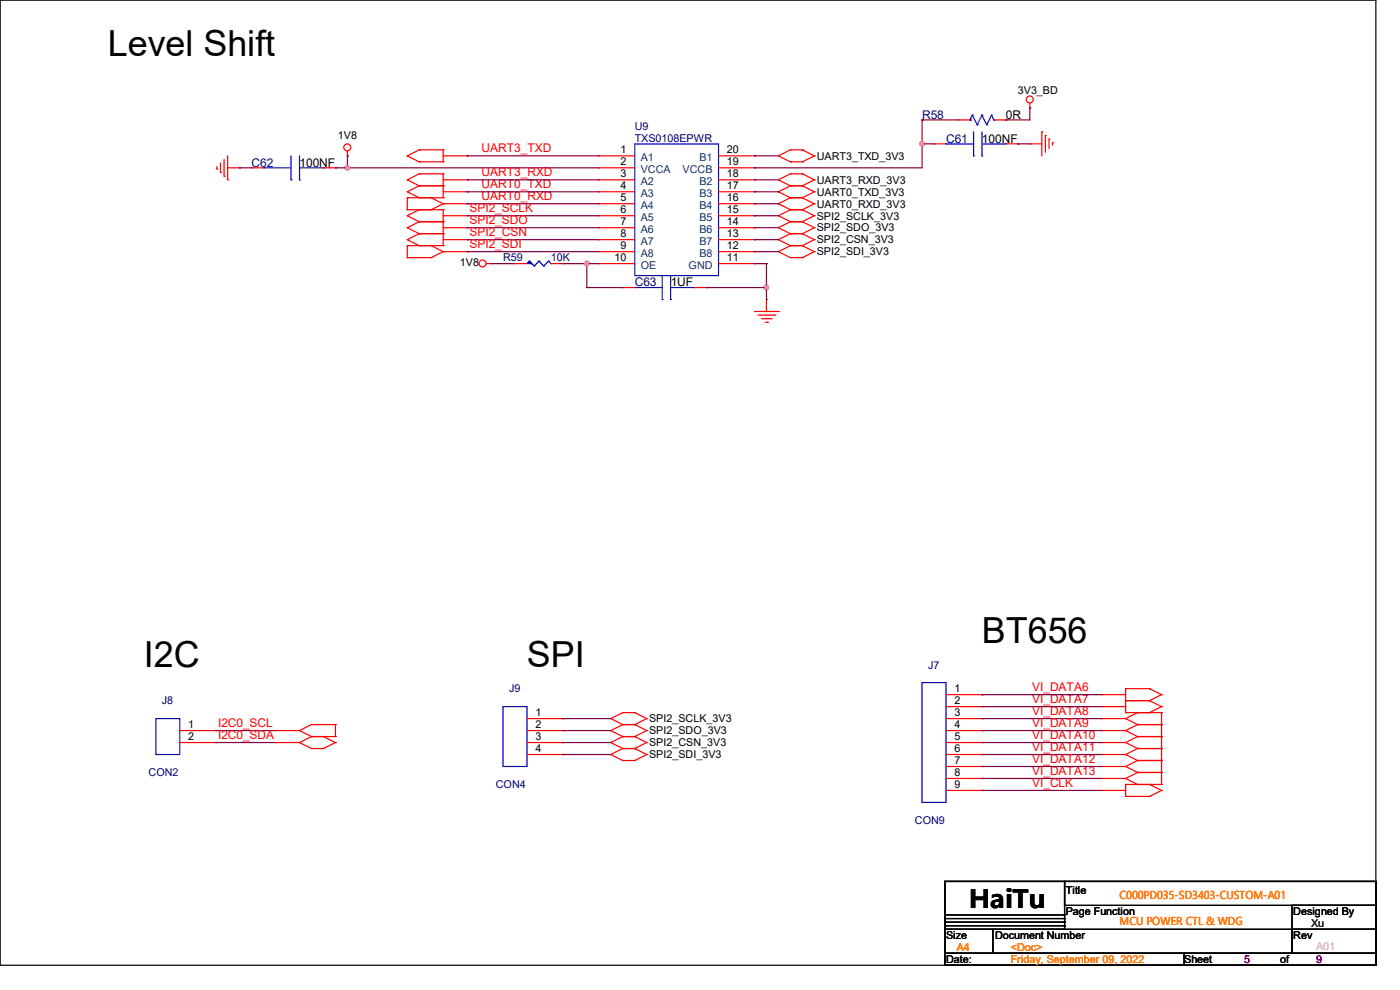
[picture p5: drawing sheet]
<svg xmlns="http://www.w3.org/2000/svg" width="297mm" height="210mm" viewBox="0 0 297 210" stroke-linecap="round" stroke-linejoin="round" font-family="sans-serif">
<g fill="none" stroke="#000" stroke-width=".25">
<path d="M0 0h291.9v204.8h-291.9zM200.4 187h25.4v10.1h-25.4zM200.4 197.1h10.2v5.1h-10.2zM200.4 187h91.5v17.8h-91.5zM200.4 194.1h25.4M200.4 194.9h25.4M200.4 195.6h25.4M200.4 196.4h25.4M210.6 197.1h63.5v5.1h-63.5zM225.8 187h66.1v5.1h-66.1zM225.8 194.1h.1M225.8 194.9h.1"/>
<path d="M225.8 195.6h.1M225.8 196.4h.1M274.1 197.1h17.8v5.1h-17.8zM274.1 192.1h17.8v5h-17.8zM200.4 202.2h50.8v2.6h-50.8zM251.2 202.2h40.7v2.6h-40.7z"/>
</g>
<g fill="none" stroke="#f00" stroke-width=".25">
<path d="M46 35.9h.1M46 35.3v.6M46.8 36.6h.1M46.8 34.6v2M47.5 37.4h.1M47.5 33.8v3.6M48.3 38.1h.1M48.3 35.6h2.5M48.3 33.1v5M50.8 35.6h.1M53.4 35.6h.1M53.4 35.6h2.5"/>
<path d="M68.6 35.6h2.6M71.2 35.6h.1M73.7 33.1h.1M73.7 32v1.1M86.4 33.1h.1M86.4 38.1h.1M86.4 33.1l2.5 1.2M86.4 38.1l2.5 1.3M88.9 39.4h.1M88.9 31.8h.1M88.9 34.3h.1M88.9 36.9h.1"/>
<path d="M88.9 36.9h5.1M88.9 39.4h5.1M88.9 31.8h5.1M88.9 34.3h5.1M88.9 39.4l-2.5 1.3M88.9 31.8l-2.5 1.3M88.9 36.9l-2.5 1.2M94 39.4h.1M94 34.3h.1M94 31.8h.1M94 36.9h.1M94 31.8v2.5"/>
<path d="M94 36.9v5.1M94 33.1h5.1M94 38.1h5.1M99.1 33.1h.1M99.1 38.1h.1M127 33.1h.1M127 35.6h.1M127 38.1h.1M127 35.6h7.7M127 33.1h7.7M127 38.1h7.7M152.4 35.6h7.7"/>
<path d="M152.4 33.1h7.7M152.4 38.1h7.7M160.1 38.1h.1M160.1 35.6h.1M160.1 33.1h.1M165.1 38.1h.1M165.1 33.1h.1M165.1 38.1l2.6 1.3M165.1 33.1l2.6 1.2M167.7 36.9h.1M167.7 39.4h.1M167.7 31.8h.1"/>
<path d="M167.7 34.3h.1M167.7 36.9l-2.6 1.2M167.7 36.9h2.5M167.7 39.4h2.5M167.7 31.8l-2.6 1.3M167.7 31.8h2.5M167.7 34.3h2.5M167.7 39.4l-2.6 1.3M170.2 36.9h.1M170.2 39.4h.1M170.2 31.8h.1M170.2 34.3h.1"/>
<path d="M170.2 36.9l2.6 1.2M170.2 31.8l2.6 1.3M170.2 39.4l2.6 1.3M172.8 38.1h.1M172.8 33.1h.1M172.8 38.1l-2.6 1.3M172.8 33.1l-2.6 1.2M198.2 30.5h.1M198.2 30.5h2.5M203.2 25.4h.1M203.2 25.4h2.6M210.9 25.4h2.5"/>
<path d="M213.4 25.4h.1M213.4 30.5h2.5M215.9 30.5h.1M218.5 30.5h.1M218.5 22.9h.1M218.5 30.5h2.5M218.5 21.9v1M221 28h.1M221 28v5.1M221.8 28.7h.1M221.8 28.7v3.6M222.5 29.5h.1"/>
<path d="M222.5 29.5v2M223.3 30.3h.1M223.3 30.3v.5M86.4 44.5h.1M86.4 42h.1M86.4 40.7h.1M86.4 45.8h.1M86.4 48.3h.1M86.4 54.7h.1M86.4 52.1h.1M86.4 50.8h.1M86.4 42h7.6"/>
<path d="M86.4 44.5h7.6M86.4 52.1h7.6M86.4 54.7h5.1M86.4 42v2.5M86.4 52.1v2.6M86.4 40.7l2.5 1.3M86.4 45.8l2.5 1.2M86.4 48.3l2.5 1.3M86.4 50.8l2.5 1.3M88.9 42h.1M88.9 44.5h.1M88.9 47h.1"/>
<path d="M88.9 49.6h.1M88.9 52.1h.1M88.9 47h5.1M88.9 49.6h5.1M88.9 44.5l-2.5 1.3M88.9 47l-2.5 1.3M88.9 49.6l-2.5 1.2M91.5 42h.1M91.5 44.5h.1M91.5 52.1h.1M91.5 54.7h.1M91.5 42l2.5 1.2"/>
<path d="M91.5 52.1l2.5 1.3M94 43.2h.1M94 42h.1M94 47h.1M94 44.5h.1M94 49.6h.1M94 53.4h.1M94 52.1h.1M94 43.2h5.1M94 43.2l-2.5 1.3M94 40.7h5.1M94 44.5v7.6"/>
<path d="M94 45.8h5.1M94 48.3h5.1M94 53.4h5.1M94 53.4l-2.5 1.3M94 50.8h5.1M99.1 43.2h.1M99.1 40.7h.1M99.1 45.8h.1M99.1 48.3h.1M99.1 53.4h.1M99.1 50.8h.1M103.2 55.9h1"/>
<path d="M104.2 55.9h.1M109.3 55.9h.1M109.3 55.9h2.5M116.9 55.9h2.5M119.4 55.9h.1M127 40.7h.1M127 43.2h.1M127 45.8h.1M127 48.3h.1M127 55.9h.1M127 50.8h.1M127 53.4h.1"/>
<path d="M127 55.9h7.7M127 43.2h7.7M127 40.7h7.7M127 45.8h7.7M127 48.3h7.7M127 53.4h7.7M127 50.8h7.7M152.4 55.9h7.7M152.4 43.2h7.7M152.4 40.7h7.7M152.4 45.8h7.7M152.4 48.3h7.7"/>
<path d="M152.4 53.4h7.7M152.4 50.8h7.7M160.1 55.9h.1M160.1 48.3h.1M160.1 45.8h.1M160.1 43.2h.1M160.1 40.7h.1M160.1 50.8h.1M160.1 53.4h.1M165.1 40.7h.1M165.1 43.2h.1M165.1 45.8h.1"/>
<path d="M165.1 48.3h.1M165.1 50.8h.1M165.1 53.4h.1M165.1 40.7l2.6 1.3M165.1 43.2l2.6 1.3M165.1 45.8l2.6 1.2M165.1 48.3l2.6 1.3M165.1 50.8l2.6 1.3M165.1 53.4l2.6 1.3M167.7 42h.1M167.7 44.5h.1M167.7 47h.1"/>
<path d="M167.7 49.6h.1M167.7 52.1h.1M167.7 54.7h.1M167.7 42h2.5M167.7 42l-2.6 1.2M167.7 44.5h2.5M167.7 44.5l-2.6 1.3M167.7 47h2.5M167.7 47l-2.6 1.3M167.7 49.6h2.5M167.7 49.6l-2.6 1.2M167.7 52.1h2.5"/>
<path d="M167.7 52.1l-2.6 1.3M167.7 54.7h2.5M170.2 42h.1M170.2 44.5h.1M170.2 47h.1M170.2 49.6h.1M170.2 52.1h.1M170.2 54.7h.1M170.2 42l2.6 1.2M170.2 44.5l2.6 1.3M170.2 47l2.6 1.3M170.2 49.6l2.6 1.2"/>
<path d="M170.2 52.1l2.6 1.3M172.8 40.7h.1M172.8 43.2h.1M172.8 45.8h.1M172.8 48.3h.1M172.8 50.8h.1M172.8 53.4h.1M172.8 40.7l-2.6 1.3M172.8 43.2l-2.6 1.3M172.8 45.8l-2.6 1.2M172.8 48.3l-2.6 1.3M172.8 50.8l-2.6 1.3"/>
<path d="M172.8 53.4l-2.6 1.3M132.1 61h.1M132.1 61h2.6M147.4 61h2.5M149.9 61h.1M160.1 66.1h5M160.8 66.8h3.6M161.6 67.6h2M162.3 68.4h.6M162.6 63.5h.1M162.6 63.5v2.6M162.9 68.4h.1"/>
<path d="M163.6 67.6h.1M164.4 66.8h.1M165.1 66.1h.1M38.1 155h7.7M38.1 157.5h7.7M45.8 155h.1M45.8 157.5h.1M58.5 155h.1M58.5 157.5h.1M58.5 155h5M58.5 157.5h5M63.5 155h.1"/>
<path d="M63.5 157.5h.1M63.5 155l2.6 1.3M63.5 157.5l2.6 1.3M66.1 153.7h.1M66.1 156.3h.1M66.1 158.8h.1M66.1 153.7h5.1M66.1 156.3h5.1M66.1 158.8h2.5M66.1 153.7l-2.6 1.3M66.1 156.3l-2.6 1.2M68.6 156.3h.1"/>
<path d="M68.6 158.8h.1M68.6 156.3l2.6 1.2M71.2 156.3h.1M71.2 153.7h.1M71.2 157.5h.1M71.2 153.7v2.6M71.2 157.5l-2.6 1.3M111.8 155h7.6M111.8 157.5h7.6M111.8 152.4h7.6M119.4 152.4h.1M119.4 155h.1"/>
<path d="M119.4 157.5h.1M129.6 152.4h.1M129.6 155h.1M129.6 157.5h.1M129.6 152.4l2.5 1.3M129.6 155l2.5 1.3M129.6 157.5l2.5 1.3M132.1 151.2h.1M132.1 153.7h.1M132.1 156.3h.1M132.1 158.8h.1M132.1 151.2l-2.5 1.2"/>
<path d="M132.1 151.2h2.6M132.1 153.7h2.6M132.1 153.7l-2.5 1.3M132.1 156.3h2.6M132.1 156.3l-2.5 1.2M132.1 158.8h2.6M132.1 158.8l-2.5 1.3M134.7 151.2h.1M134.7 153.7h.1M134.7 156.3h.1M134.7 158.8h.1M134.7 151.2l2.5 1.2"/>
<path d="M134.7 153.7l2.5 1.3M134.7 156.3l2.5 1.2M134.7 158.8l2.5 1.3M137.2 152.4h.1M137.2 155h.1M137.2 157.5h.1M137.2 152.4l-2.5 1.3M137.2 155l-2.5 1.3M137.2 157.5l-2.5 1.3M200.7 155h7.6M200.7 157.5h7.6M200.7 152.4h7.6"/>
<path d="M200.7 149.9h7.6M200.7 147.4h7.6M208.3 147.4h.1M208.3 149.9h.1M208.3 152.4h.1M208.3 155h.1M208.3 157.5h.1M233.7 157.5h.1M233.7 152.4h.1M233.7 155h.1M233.7 149.9h.1M233.7 147.4h.1"/>
<path d="M233.7 155h5.1M233.7 157.5h5.1M233.7 152.4h5.1M233.7 149.9h5.1M233.7 147.4h5.1M238.8 157.5h.1M238.8 152.4h.1M238.8 155h.1M238.8 151.2h.1M238.8 148.6h.1M238.8 146.1h.1M238.8 151.2h7.6"/>
<path d="M238.8 157.5l2.5 1.3M238.8 152.4l2.5 1.3M238.8 155l2.5 1.3M238.8 146.1v5.1M238.8 148.6h5.1M238.8 146.1h5.1M241.3 158.8h.1M241.3 156.3h.1M241.3 151.2h.1M241.3 153.7h.1M241.3 153.7h5.1M241.3 156.3h5.1"/>
<path d="M241.3 158.8h5.1M241.3 158.8l-2.5 1.3M241.3 156.3l-2.5 1.2M241.3 151.2l-2.5 1.2M241.3 153.7l-2.5 1.3M243.9 148.6h.1M243.9 151.2h.1M243.9 146.1h.1M243.9 148.6l2.5 1.3M243.9 146.1l2.5 1.3M246.4 158.8h.1M246.4 156.3h.1"/>
<path d="M246.4 153.7h.1M246.4 151.2h.1M246.4 149.9h.1M246.4 147.4h.1M246.4 151.2v15.2M246.4 149.9l-2.5 1.3M246.4 147.4l-2.5 1.2M111.8 160.1h7.6M119.4 160.1h.1M129.6 160.1h.1M129.6 160.1l2.5 1.2M132.1 161.3h.1"/>
<path d="M132.1 161.3h2.6M134.7 161.3h.1M137.2 160.1h.1M137.2 160.1l-2.5 1.2M200.7 160.1h7.6M200.7 165.1h7.6M200.7 162.6h7.6M200.7 167.7h7.6M208.3 160.1h.1M208.3 162.6h.1M208.3 165.1h.1M208.3 167.7h.1"/>
<path d="M233.7 160.1h.1M233.7 165.1h.1M233.7 162.6h.1M233.7 167.7h.1M233.7 160.1h5.1M233.7 165.1h5.1M233.7 162.6h5.1M233.7 167.7h5.1M238.8 160.1h.1M238.8 165.1h.1M238.8 162.6h.1M238.8 169h.1"/>
<path d="M238.8 166.4h.1M238.8 160.1l2.5 1.2M238.8 166.4h7.6M238.8 165.1l2.5 1.3M238.8 162.6l2.5 1.3M238.8 166.4v2.6M238.8 169h5.1M241.3 161.3h.1M241.3 163.9h.1M241.3 166.4h.1M241.3 161.3h5.1M241.3 163.9h5.1"/>
<path d="M241.3 163.9l-2.5 1.2M241.3 161.3l-2.5 1.3M243.9 166.4h.1M243.9 169h.1M243.9 166.4l2.5 1.3M246.4 161.3h.1M246.4 166.4h.1M246.4 163.9h.1M246.4 167.7h.1M246.4 167.7l-2.5 1.3"/>
<circle cx="73.7" cy="31.3" r=".74"/>
<circle cx="218.5" cy="21.1" r=".74"/>
<circle cx="102.4" cy="55.9" r=".74"/>
</g>
<g fill="none" stroke="#00f" stroke-width=".25">
<path d="M55.9 35.6h.1M55.9 35.6h5.9M61.8 38.1h.1M61.8 33.1v5M63.5 38.1h.1M63.5 33.1v5M63.5 35.6h5.1M68.6 35.6h.1M134.7 30.5h17.7v28h-17.7zM200.7 30.5h.1M200.7 30.5h5.8M205.8 25.4h.1"/>
<path d="M206.3 24.4h.1M206.3 24.4l1 2.1M206.3 24.4l-.5 1M206.5 33.1h.1M206.5 28v5.1M207.3 26.5h.1M208.3 33.1h.1M208.3 24.4h.1M208.3 28v5.1M208.3 30.5h5.1M208.3 24.4l1 2.1M208.3 24.4l-1 2.1"/>
<path d="M209.3 26.5h.1M210.4 24.4h.1M210.4 24.4l-1.1 2.1M210.4 24.4l.5 1M210.9 25.4h.1M213.4 30.5h.1M112.3 55.4h.1M112.3 55.4l-.5 .5M112.3 55.4l1 1M113.3 56.4h.1M114.3 55.4h.1M114.3 55.4l-1 1"/>
<path d="M114.3 55.4l1.1 1M115.4 56.4h.1M116.4 55.4h.1M116.4 55.4l-1 1M116.4 55.4l.5 .5M116.9 55.9h.1M140.5 58.5v5M142.3 58.5v5M134.7 61h.1M134.7 61h5.8M140.5 63.5h.1M142.3 63.5h.1"/>
<path d="M142.3 61h5.1M147.4 61h.1M33.1 152.4h5v7.7h-5zM106.7 149.9h5.1v12.7h-5.1zM195.6 144.8h5.1v25.4h-5.1z"/>
</g>
<path d="M111.8 55.9l.5-.5 .5 .5-.5-.5 .5 .5z" fill-rule="evenodd" fill="#00f" stroke="#00f" stroke-width=".25"/>
<g fill="none" stroke="#800040" stroke-width=".25">
<path d="M50.8 35.6h.1M50.8 35.6h2.6M71.2 35.6h.1M71.2 35.6h55.8M73.7 33.1h.1M73.7 35.6h.1M73.7 33.1v2.5M99.1 33.1h.1M99.1 38.1h.1M99.1 38.1h27.9M99.1 33.1h27.9M160.1 35.6h.1"/>
<path d="M160.1 38.1h.1M160.1 33.1h.1M160.1 38.1h5M160.1 33.1h5M195.6 30.5h.1M195.6 25.4h.1M195.6 25.4v10.2h-35.5M195.6 25.4h7.6M195.6 30.5h2.6M213.4 25.4h.1M215.9 30.5h.1M215.9 30.5h2.6"/>
<path d="M218.5 22.9h.1M218.5 22.9v2.5h-5.1M99.1 43.2h.1M99.1 40.7h.1M99.1 45.8h.1M99.1 48.3h.1M99.1 50.8h.1M99.1 53.4h.1M99.1 40.7h27.9M99.1 43.2h27.9M99.1 45.8h27.9M99.1 48.3h27.9"/>
<path d="M99.1 50.8h27.9M99.1 53.4h27.9M104.2 55.9h.1M104.2 55.9h5.1M119.4 55.9h.1M119.4 55.9h7.6M124.5 55.9h.1M124.5 55.9v5.1M160.1 55.9h.1M160.1 40.7h.1M160.1 43.2h.1M160.1 45.8h.1"/>
<path d="M160.1 48.3h.1M160.1 50.8h.1M160.1 53.4h.1M160.1 55.9h2.5M160.1 40.7h5M160.1 43.2h5M160.1 45.8h5M160.1 48.3h5M160.1 50.8h5M160.1 53.4h5M162.6 55.9h.1M162.6 55.9v7.6"/>
<path d="M124.5 61h.1M124.5 61h7.6M149.9 61h.1M149.9 61h12.7M162.6 61h.1M45.8 155h.1M45.8 157.5h.1M45.8 155h12.7M45.8 157.5h12.7M119.4 152.4h.1M119.4 155h.1M119.4 157.5h.1"/>
<path d="M119.4 155h10.2M119.4 157.5h10.2M119.4 152.4h10.2M208.3 157.5h.1M208.3 152.4h.1M208.3 155h.1M208.3 149.9h.1M208.3 147.4h.1M208.3 155h25.4M208.3 157.5h25.4M208.3 152.4h25.4M208.3 149.9h25.4"/>
<path d="M208.3 147.4h25.4M119.4 160.1h.1M119.4 160.1h10.2M208.3 160.1h.1M208.3 165.1h.1M208.3 162.6h.1M208.3 167.7h.1M208.3 160.1h25.4M208.3 165.1h25.4M208.3 162.6h25.4M208.3 167.7h25.4"/>
</g>
<g fill="#f0f" stroke="#f0f" stroke-width=".25">
<circle cx="73.7" cy="35.6" r=".49"/>
<circle cx="162.6" cy="61" r=".49"/>
<circle cx="124.5" cy="55.9" r=".49"/>
<circle cx="195.6" cy="30.5" r=".49"/>
</g>
<g font-size="7.6">
<text x="22.9" y="12">Level Shift</text>
<text x="208.3" y="136.4">BT656</text>
<text x="30.5" y="141.5">I2C</text>
<text x="111.8" y="141.5">SPI</text>
</g>
<text font-size="5.3" x="205.5" y="192.6">HaiTu</text>
<g font-size="2.5" fill="#000080">
<text x="195.6" y="25.2">R58</text>
<text x="53.4" y="35.3">C62</text>
<text x="200.7" y="30.3">C61</text>
<text x="134.7" y="60.7">C63</text>
</g>
<g font-size="2.5">
<text x="213.4" y="25.2">0R</text>
<text x="63.5" y="35.3">100NF</text>
<text x="208.3" y="30.3">100NF</text>
<text x="142.3" y="60.7">1UF</text>
</g>
<g font-size="2.5" fill="#f00">
<text x="102.2" y="32.3">UART3_TXD</text>
<text x="102.2" y="40">UART0_TXD</text>
<text x="102.2" y="37.4">UART3_RXD</text>
<text x="99.6" y="45">SPI2_SCLK</text>
<text x="99.6" y="47.6">SPI2_SDO</text>
<text x="102.2" y="42.5">UART0_RXD</text>
<text x="99.6" y="50.1">SPI2_CSN</text>
<text x="99.6" y="52.7">SPI2_SDI</text>
<text x="219" y="149.2">VI_DATA7</text>
<text x="219" y="146.6">VI_DATA6</text>
<text x="46.3" y="154.3">I2C0_SCL</text>
<text x="219" y="151.7">VI_DATA8</text>
<text x="219" y="154.3">VI_DATA9</text>
<text x="46.3" y="156.8">I2C0_SDA</text>
<text x="219" y="159.3">VI_DATA11</text>
<text x="219" y="156.8">VI_DATA10</text>
<text x="219" y="161.9">VI_DATA12</text>
<text x="219" y="164.4">VI_DATA13</text>
<text x="219" y="167">VI_CLK</text>
</g>
<g font-size="2.3">
<text x="215.9" y="19.9">3V3_BD</text>
<text x="71.7" y="29.5">1V8</text>
<text x="131.6" y="32.5">1</text>
<text x="131.6" y="35.1">2</text>
<text x="154.2" y="35.1">19</text>
<text x="154.2" y="32.5">20</text>
<text x="173.3" y="33.9">UART3_TXD_3V3</text>
<text x="131.6" y="37.6">3</text>
<text x="131.6" y="40.1">4</text>
<text x="154.2" y="40.1">17</text>
<text x="154.2" y="37.6">18</text>
<text x="173.3" y="38.9">UART3_RXD_3V3</text>
<text x="173.3" y="41.5">UART0_TXD_3V3</text>
<text x="131.6" y="42.7">5</text>
<text x="131.6" y="45.2">6</text>
<text x="131.6" y="47.8">7</text>
<text x="154.2" y="47.8">14</text>
<text x="154.2" y="45.2">15</text>
<text x="154.2" y="42.7">16</text>
<text x="173.3" y="44">UART0_RXD_3V3</text>
<text x="173.3" y="46.6">SPI2_SCLK_3V3</text>
<text x="131.6" y="50.3">8</text>
<text x="131.6" y="52.8">9</text>
<text x="154.2" y="50.3">13</text>
<text x="154.2" y="52.8">12</text>
<text x="173.3" y="49.1">SPI2_SDO_3V3</text>
<text x="173.3" y="51.6">SPI2_CSN_3V3</text>
<text x="97.6" y="56.5">1V8</text>
<text x="130.3" y="55.4">10</text>
<text x="154.2" y="55.4">11</text>
<text x="173.3" y="54.2">SPI2_SDI_3V3</text>
<text x="202.5" y="146.8">1</text>
<text x="202.5" y="149.4">2</text>
<text x="39.9" y="154.4">1</text>
<text x="113.6" y="151.9">1</text>
<text x="113.6" y="154.4">2</text>
<text x="137.7" y="153.2">SPI2_SCLK_3V3</text>
<text x="137.7" y="155.8">SPI2_SDO_3V3</text>
<text x="202.5" y="151.9">3</text>
<text x="202.5" y="154.4">4</text>
<text x="39.9" y="157">2</text>
<text x="113.6" y="157">3</text>
<text x="113.6" y="159.5">4</text>
<text x="137.7" y="158.3">SPI2_CSN_3V3</text>
<text x="137.7" y="160.9">SPI2_SDI_3V3</text>
<text x="202.5" y="157">5</text>
<text x="202.5" y="159.5">6</text>
<text x="202.5" y="162.1">7</text>
<text x="202.5" y="164.6">8</text>
<text x="202.5" y="167.1">9</text>
<text x="226.1" y="189.6">Title</text>
<text x="226.1" y="194.1">Page Function</text>
<text x="274.4" y="194.1">Designed By</text>
<text x="200.7" y="199.2">Size</text>
<text x="211.1" y="199.2">Document Number</text>
<text x="274.4" y="199.2">Rev</text>
<text x="200.7" y="204.3">Date:</text>
<text x="251.3" y="204.3">Sheet</text>
<text x="271.6" y="204.3">of</text>
</g>
<g font-size="2.3" fill="#000080">
<text x="134.7" y="27.5">U9</text>
<text x="134.7" y="30.1">TXS0108EPWR</text>
<text x="106.7" y="55.5">R59</text>
<text x="116.9" y="55.5">10K</text>
<text x="196.9" y="141.8">J7</text>
<text x="34.3" y="149.4">J8</text>
<text x="108" y="146.9">J9</text>
<text x="31.5" y="164.7">CON2</text>
<text x="105.2" y="167.2">CON4</text>
<text x="194.1" y="174.8">CON9</text>
</g>
<g font-size="2.3" fill="#004080">
<text x="135.9" y="34.1">A1</text>
<text x="148.4" y="34.1">B1</text>
<text x="135.9" y="36.7">VCCA</text>
<text x="135.9" y="39.2">A2</text>
<text x="135.9" y="41.7">A3</text>
<text x="144.8" y="36.7">VCCB</text>
<text x="148.4" y="41.7">B3</text>
<text x="148.4" y="39.2">B2</text>
<text x="135.9" y="44.3">A4</text>
<text x="135.9" y="46.8">A5</text>
<text x="148.4" y="46.8">B5</text>
<text x="148.4" y="44.3">B4</text>
<text x="135.9" y="49.4">A6</text>
<text x="135.9" y="51.9">A7</text>
<text x="148.4" y="49.4">B6</text>
<text x="148.4" y="51.9">B7</text>
<text x="135.9" y="57">OE</text>
<text x="135.9" y="54.4">A8</text>
<text x="146.1" y="57">GND</text>
<text x="148.4" y="54.4">B8</text>
</g>
<g font-size="2.3" fill="#ff8000">
<text x="237.5" y="190.6">C000PD035-SD3403-CUSTOM-A01</text>
<text x="237.5" y="196.2">MCU POWER CTL &amp; WDG</text>
<text x="203" y="201.8">A4</text>
<text x="214.4" y="201.8">&lt;Doc&gt;</text>
<text x="214.4" y="204.3">Friday, September 09, 2022</text>
</g>
<text font-size="2.3" fill="#008000" x="278.2" y="196.7">Xu</text>
<text font-size="2.3" fill="#ff80ff" x="279.2" y="201.5">A01</text>
<g font-size="2.3" fill="#800080">
<text x="263.9" y="204.3">5</text>
<text x="279.2" y="204.3">9</text>
</g>
</svg>
